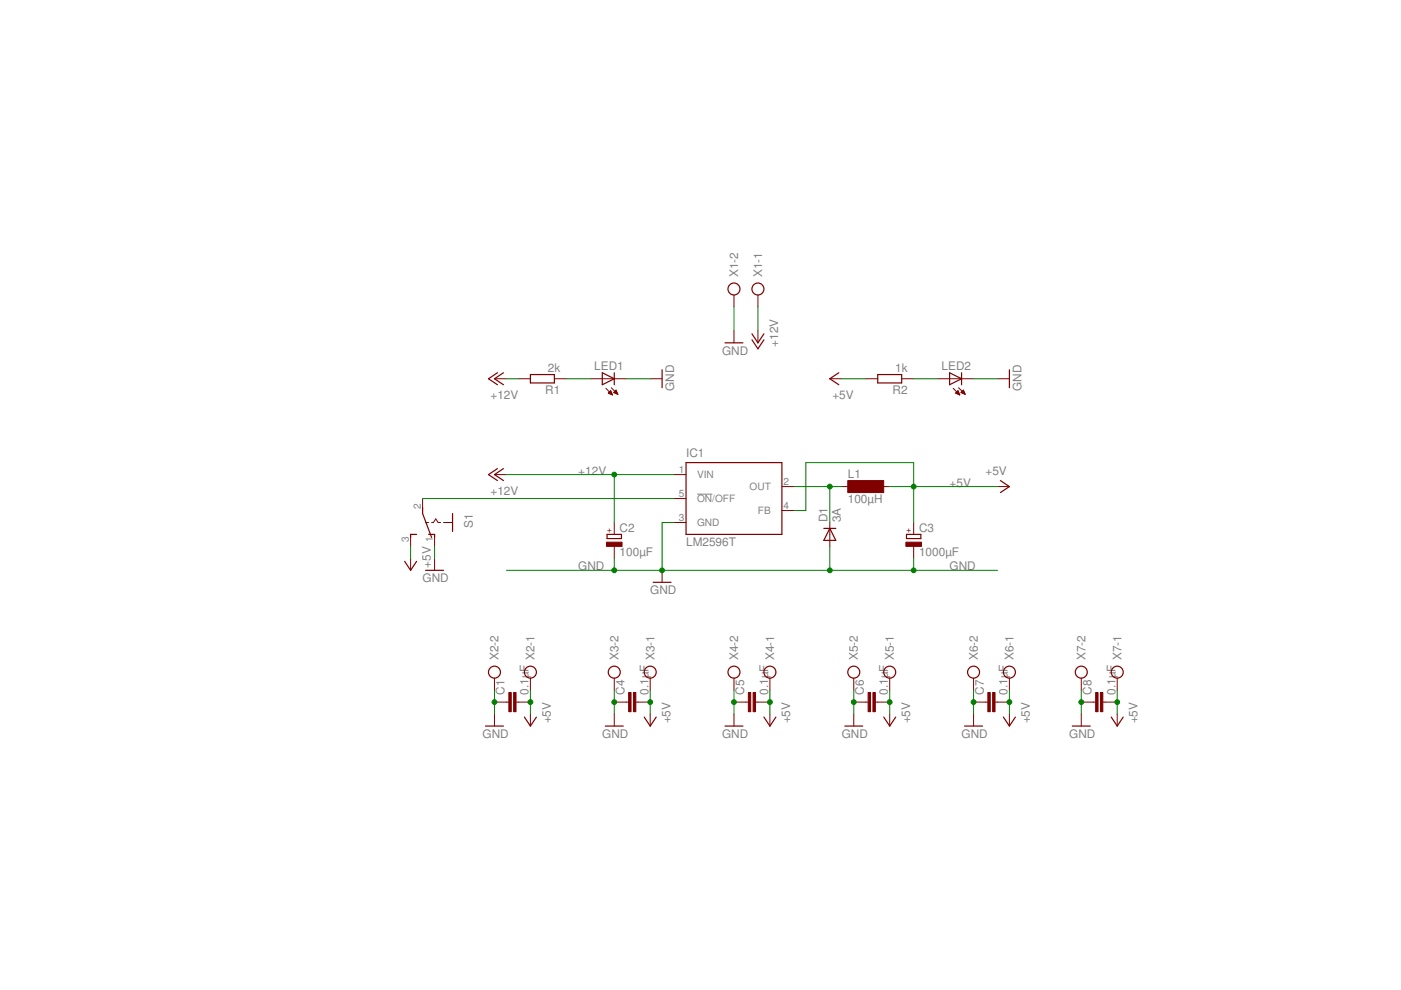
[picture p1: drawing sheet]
<svg xmlns="http://www.w3.org/2000/svg" width="297mm" height="210mm" viewBox="0 0 297 210" stroke-linecap="round" stroke-linejoin="round" font-family="sans-serif">
<path d="M147.8 104.8h3.2z" fill="#808080" stroke="#808080" stroke-width=".21"/>
<g fill="#800000" stroke="#800000" stroke-width=".21">
<path d="M142.9 100.6h2.6z"/>
<path d="M142.9 105.7h2.6z"/>
<path d="M142.9 110.8h2.6z"/>
<path d="M165.8 103.2h2.5z"/>
<path d="M165.8 108.2h2.5z"/>
<path d="M130.2 115.8v2.6z"/>
<path d="M130.2 110.8v2.5z"/>
<path d="M193.7 115.8v2.6z"/>
<path d="M193.7 110.8v2.5z"/>
<path d="M178.5 103.2h2.5z"/>
<path d="M186.1 103.2h2.5z"/>
<path d="M175.9 113.3v2.5z"/>
<path d="M175.9 110.8v2.5z"/>
<path d="M160.7 62.5v2.6z"/>
<path d="M155.6 62.5v2.6z"/>
<path d="M112.5 143.8v2.5z"/>
<path d="M104.8 143.8v2.5z"/>
<path d="M155.6 70.1v2.6z"/>
<path d="M104.8 151.4v2.5z"/>
<path d="M140.4 120.9v2.6z"/>
<path d="M160.7 70.1v2.6z"/>
<path d="M112.5 151.4v2.5z"/>
<path d="M211.5 103.2h2.5z"/>
<path d="M104.8 100.6h2.6z"/>
<path d="M104.8 148.9h2.6z"/>
<path d="M109.9 148.9h2.6z"/>
<path d="M107.4 148.9h.5z"/>
<path d="M109.4 148.9h.5z"/>
<path d="M137.9 143.8v2.5z"/>
<path d="M130.2 143.8v2.5z"/>
<path d="M130.2 151.4v2.5z"/>
<path d="M137.9 151.4v2.5z"/>
<path d="M130.2 148.9h2.6z"/>
<path d="M135.3 148.9h2.6z"/>
<path d="M132.8 148.9h.5z"/>
<path d="M134.8 148.9h.5z"/>
<path d="M163.2 143.8v2.5z"/>
<path d="M155.6 143.8v2.5z"/>
<path d="M155.6 151.4v2.5z"/>
<path d="M163.2 151.4v2.5z"/>
<path d="M155.6 148.9h2.6z"/>
<path d="M160.7 148.9h2.5z"/>
<path d="M158.2 148.9h.5z"/>
<path d="M160.2 148.9h.5z"/>
<path d="M188.6 143.8v2.5z"/>
<path d="M181 143.8v2.5z"/>
<path d="M181 151.4v2.5z"/>
<path d="M188.6 151.4v2.5z"/>
<path d="M181 148.9h2.6z"/>
<path d="M186.1 148.9h2.5z"/>
<path d="M183.6 148.9h.5z"/>
<path d="M185.6 148.9h.5z"/>
<path d="M214 143.8v2.5z"/>
<path d="M206.4 143.8v2.5z"/>
<path d="M206.4 151.4v2.5z"/>
<path d="M214 151.4v2.5z"/>
<path d="M206.4 148.9h2.6z"/>
<path d="M211.5 148.9h2.5z"/>
<path d="M209 148.9h.4z"/>
<path d="M211 148.9h.5z"/>
<path d="M109.9 80.3h2.6z"/>
<path d="M117.5 80.3h2.6z"/>
<path d="M183.6 80.3h2.5z"/>
<path d="M191.2 80.3h2.5z"/>
<path d="M130.2 80.3h2.6z"/>
<path d="M125.2 80.3h2.5z"/>
<path d="M127.7 80.3h2.5z"/>
<path d="M128.5 82.3l1.4 1.4z"/>
<path d="M129.6 82.2l1.4 1.4z"/>
<path d="M129 83.4l.9 .3z"/>
<path d="M129 83.4l.5-.6z"/>
<path d="M129.5 82.8l.4 .9z"/>
<path d="M129.6 83.6h.2z"/>
<path d="M129.3 83.5h.4z"/>
<path d="M129 83.4h.7z"/>
<path d="M129.1 83.3h.5z"/>
<path d="M129.2 83.1h.4z"/>
<path d="M129.3 83h.2z"/>
<path d="M130.1 83.2l.9 .4z"/>
<path d="M130.1 83.2l.5-.5z"/>
<path d="M130.6 82.7l.4 .9z"/>
<path d="M130.7 83.5h.3z"/>
<path d="M130.5 83.4h.4z"/>
<path d="M130.2 83.3h.7z"/>
<path d="M130.2 83.1h.6z"/>
<path d="M130.3 83h.4z"/>
<path d="M130.4 82.9h.3z"/>
<path d="M203.9 80.3h2.5z"/>
<path d="M198.8 80.3h2.5z"/>
<path d="M201.3 80.3h2.6z"/>
<path d="M202.1 82.3l1.4 1.4z"/>
<path d="M203.2 82.2l1.4 1.4z"/>
<path d="M202.6 83.4l.9 .3z"/>
<path d="M202.6 83.4l.5-.6z"/>
<path d="M203.1 82.8l.4 .9z"/>
<path d="M203.2 83.6h.2z"/>
<path d="M202.9 83.5h.5z"/>
<path d="M202.7 83.4h.6z"/>
<path d="M202.7 83.3h.6z"/>
<path d="M202.8 83.1h.4z"/>
<path d="M202.9 83h.3z"/>
<path d="M203.7 83.2l.9 .4z"/>
<path d="M203.7 83.2l.6-.5z"/>
<path d="M204.3 82.7l.3 .9z"/>
<path d="M204.4 83.5h.2z"/>
<path d="M204.1 83.4h.4z"/>
<path d="M203.8 83.3h.7z"/>
<path d="M203.8 83.1h.6z"/>
<path d="M203.9 83h.5z"/>
<path d="M204.1 82.9h.2z"/>
<path d="M137.9 80.3h2.5z"/>
<path d="M211.5 80.3h2.5z"/>
<path d="M104.8 80.3h2.6z"/>
<path d="M175.9 80.3h2.6z"/>
<path d="M236.9 143.8v2.5z"/>
<path d="M229.3 143.8v2.5z"/>
<path d="M229.3 151.4v2.5z"/>
<path d="M236.9 151.4v2.5z"/>
<path d="M229.3 148.9h2.5z"/>
<path d="M234.3 148.9h2.6z"/>
<path d="M231.8 148.9h.5z"/>
<path d="M233.8 148.9h.5z"/>
<path d="M94 110.8h1.9z"/>
<path d="M92.9 110.8h.5z"/>
<path d="M91.5 110.8h.4z"/>
<path d="M89.6 105.7v2.5z"/>
<path d="M87.1 113.3v2.5z"/>
<path d="M92.1 113.3v2.5z"/>
<path d="M90.2 110.8h.7z"/>
<path d="M92.4 110l.5 .8z"/>
<path d="M92.4 110l-.5 .8z"/>
<path d="M92.1 118.4v2.5z"/>
<path d="M87.1 118.4v2.5z"/>
</g>
<g fill="#800000" stroke="#800000" stroke-width=".25">
<path d="M145.5 98.1h20.3z"/>
<path d="M165.8 98.1v15.2z"/>
<path d="M145.5 113.3h20.3z"/>
<path d="M145.5 98.1v15.2z"/>
<path d="M128.7 114.2h3.1z"/>
<path d="M131.8 113.3v.9z"/>
<path d="M128.7 113.3v.9z"/>
<path d="M128.7 113.3h3.1z"/>
<path d="M192.2 114.2h3z"/>
<path d="M195.2 113.3v.9z"/>
<path d="M192.2 113.3v.9z"/>
<path d="M192.2 113.3h3z"/>
<path d="M175.9 112l1.3 2.6z"/>
<path d="M175.9 112l-1.2 2.6z"/>
<path d="M174.7 112h1.2z"/>
<path d="M174.7 114.6h2.5z"/>
<path d="M175.9 112h1.3z"/>
<path d="M153.7 72.7h3.8z"/>
<path d="M102.9 153.9h3.8z"/>
<path d="M138.5 123.5h3.8z"/>
<path d="M159.4 70.8l1.3 1.9z"/>
<path d="M162 70.8l-1.3 1.9z"/>
<path d="M159.4 72.1l1.3 1.9z"/>
<path d="M162 72.1l-1.3 1.9z"/>
<path d="M111.2 152l1.3 1.9z"/>
<path d="M113.7 152l-1.2 1.9z"/>
<path d="M212.1 104.4l1.9-1.2z"/>
<path d="M212.1 101.9l1.9 1.3z"/>
<path d="M104.8 100.6l1.9-1.2z"/>
<path d="M104.8 100.6l1.9 1.3z"/>
<path d="M103.6 100.6l1.9-1.2z"/>
<path d="M103.6 100.6l1.9 1.3z"/>
<path d="M128.3 153.9h3.8z"/>
<path d="M136.6 152l1.3 1.9z"/>
<path d="M139.1 152l-1.2 1.9z"/>
<path d="M153.7 153.9h3.8z"/>
<path d="M162 152l1.2 1.9z"/>
<path d="M164.5 152l-1.3 1.9z"/>
<path d="M179.1 153.9h3.8z"/>
<path d="M187.4 152l1.2 1.9z"/>
<path d="M189.9 152l-1.3 1.9z"/>
<path d="M204.5 153.9h3.8z"/>
<path d="M212.7 152l1.3 1.9z"/>
<path d="M215.3 152l-1.3 1.9z"/>
<path d="M112.5 79.4h5z"/>
<path d="M112.5 81.2h5z"/>
<path d="M112.5 79.4v1.8z"/>
<path d="M117.5 79.4v1.8z"/>
<path d="M186.1 79.4h5.1z"/>
<path d="M186.1 81.2h5.1z"/>
<path d="M186.1 79.4v1.8z"/>
<path d="M191.2 79.4v1.8z"/>
<path d="M127.7 79l2.5 1.3z"/>
<path d="M127.7 81.6l2.5-1.3z"/>
<path d="M130.2 79v1.3z"/>
<path d="M130.2 80.3v1.3z"/>
<path d="M127.7 79v1.3z"/>
<path d="M127.7 80.3v1.3z"/>
<path d="M201.3 79l2.6 1.3z"/>
<path d="M201.3 81.6l2.6-1.3z"/>
<path d="M203.9 79v1.3z"/>
<path d="M203.9 80.3v1.3z"/>
<path d="M201.3 79v1.3z"/>
<path d="M201.3 80.3v1.3z"/>
<path d="M140.4 78.4v3.8z"/>
<path d="M214 78.4v3.8z"/>
<path d="M104.8 80.3l1.9-1.3z"/>
<path d="M104.8 80.3l1.9 1.3z"/>
<path d="M103.6 80.3l1.9-1.3z"/>
<path d="M103.6 80.3l1.9 1.3z"/>
<path d="M175.9 80.3l1.9-1.3z"/>
<path d="M175.9 80.3l1.9 1.3z"/>
<path d="M227.3 153.9h3.9z"/>
<path d="M235.6 152l1.3 1.9z"/>
<path d="M238.1 152l-1.2 1.9z"/>
<path d="M95.9 110.8v1.9z"/>
<path d="M95.9 108.9v1.9z"/>
<path d="M89.6 107.6v1.3z"/>
<path d="M89.6 108.9l1.9 5z"/>
<path d="M87.1 113.3h1.2z"/>
<path d="M87.1 113.3v.6z"/>
<path d="M90.9 113.3h1.2z"/>
<path d="M92.1 113.3v.6z"/>
<path d="M90.2 120.9h3.8z"/>
<path d="M85.8 119l1.3 1.9z"/>
<path d="M88.3 119l-1.2 1.9z"/>
</g>
<g fill="#800000" stroke="#800000" stroke-width=".21">
<path d="M128.6 115h3.3v.8h-3.3z"/>
<path d="M192.1 115h3.3v.8h-3.3z"/>
<path d="M179.7 101.9h7.7v2.5h-7.7z"/>
<path d="M108.9 146.8h.5v4.1h-.5z"/>
<path d="M107.9 146.8h.5v4.1h-.5z"/>
<path d="M134.3 146.8h.5v4.1h-.5z"/>
<path d="M133.3 146.8h.5v4.1h-.5z"/>
<path d="M159.7 146.8h.5v4.1h-.5z"/>
<path d="M158.7 146.8h.5v4.1h-.5z"/>
<path d="M185.1 146.8h.5v4.1h-.5z"/>
<path d="M184.1 146.8h.5v4.1h-.5z"/>
<path d="M210.5 146.8h.5v4.1h-.5z"/>
<path d="M209.4 146.8h.5v4.1h-.5z"/>
<path d="M233.3 146.8h.5v4.1h-.5z"/>
<path d="M232.3 146.8h.5v4.1h-.5z"/>
</g>
<g fill="none" stroke="#800000" stroke-width=".25">
<circle cx="155.6" cy="61.3" r="1.27"/>
<circle cx="160.7" cy="61.3" r="1.27"/>
<circle cx="104.8" cy="142.5" r="1.27"/>
<circle cx="112.5" cy="142.5" r="1.27"/>
<circle cx="130.2" cy="142.5" r="1.27"/>
<circle cx="137.9" cy="142.5" r="1.27"/>
<circle cx="155.6" cy="142.5" r="1.27"/>
<circle cx="163.2" cy="142.5" r="1.27"/>
<circle cx="181" cy="142.5" r="1.27"/>
<circle cx="188.6" cy="142.5" r="1.27"/>
<circle cx="206.4" cy="142.5" r="1.27"/>
<circle cx="214" cy="142.5" r="1.27"/>
<circle cx="229.3" cy="142.5" r="1.27"/>
<circle cx="236.9" cy="142.5" r="1.27"/>
</g>
<g fill="#008000" stroke="#008000" stroke-width=".21">
<path d="M168.3 103.2h7.6z"/>
<path d="M175.9 103.2h2.6z"/>
<path d="M175.9 103.2v7.6z"/>
<path d="M155.6 65.1v5z"/>
<path d="M104.8 146.3v2.6z"/>
<path d="M104.8 148.9v2.5z"/>
<path d="M130.2 146.3v2.6z"/>
<path d="M130.2 148.9v2.5z"/>
<path d="M155.6 146.3v2.6z"/>
<path d="M155.6 148.9v2.5z"/>
<path d="M181 146.3v2.6z"/>
<path d="M181 148.9v2.5z"/>
<path d="M206.4 146.3v2.6z"/>
<path d="M206.4 148.9v2.5z"/>
<path d="M132.8 80.3h5.1z"/>
<path d="M206.4 80.3h5.1z"/>
<path d="M229.3 146.3v2.6z"/>
<path d="M229.3 148.9v2.5z"/>
<path d="M175.9 115.8v5.1z"/>
<path d="M193.7 118.4v2.5z"/>
<path d="M193.7 120.9h17.8z"/>
<path d="M175.9 120.9h17.8z"/>
<path d="M140.4 120.9h35.5z"/>
<path d="M140.4 110.8h2.5z"/>
<path d="M140.4 110.8v10.1z"/>
<path d="M130.2 118.4v2.5z"/>
<path d="M130.2 120.9h10.2z"/>
<path d="M107.4 120.9h22.8z"/>
<path d="M92.1 115.8v2.6z"/>
<path d="M160.7 65.1v5z"/>
<path d="M130.2 100.6h12.7z"/>
<path d="M130.2 100.6v10.2z"/>
<path d="M107.4 100.6h22.8z"/>
<path d="M107.4 80.3h2.5z"/>
<path d="M112.5 146.3v2.6z"/>
<path d="M112.5 148.9v2.5z"/>
<path d="M188.6 103.2h5.1z"/>
<path d="M193.7 103.2h17.8z"/>
<path d="M193.7 103.2v7.6z"/>
<path d="M168.3 108.2h2.6z"/>
<path d="M170.9 98.1v10.1z"/>
<path d="M170.9 98.1h22.8z"/>
<path d="M193.7 98.1v5.1z"/>
<path d="M137.9 146.3v2.6z"/>
<path d="M137.9 148.9v2.5z"/>
<path d="M163.2 146.3v2.6z"/>
<path d="M163.2 148.9v2.5z"/>
<path d="M188.6 146.3v2.6z"/>
<path d="M188.6 148.9v2.5z"/>
<path d="M214 146.3v2.6z"/>
<path d="M214 148.9v2.5z"/>
<path d="M178.5 80.3h5.1z"/>
<path d="M236.9 146.3v2.6z"/>
<path d="M236.9 148.9v2.5z"/>
<path d="M87.1 115.8v2.6z"/>
<path d="M120.1 80.3h5.1z"/>
<path d="M193.7 80.3h5.1z"/>
<path d="M89.6 105.7h53.3z"/>
<circle cx="175.9" cy="103.2" r=".51"/>
<circle cx="104.8" cy="148.9" r=".51"/>
<circle cx="130.2" cy="148.9" r=".51"/>
<circle cx="155.6" cy="148.9" r=".51"/>
<circle cx="181" cy="148.9" r=".51"/>
<circle cx="206.4" cy="148.9" r=".51"/>
<circle cx="229.3" cy="148.9" r=".51"/>
<circle cx="193.7" cy="120.9" r=".51"/>
<circle cx="175.9" cy="120.9" r=".51"/>
<circle cx="140.4" cy="120.9" r=".51"/>
<circle cx="130.2" cy="120.9" r=".51"/>
<circle cx="130.2" cy="100.6" r=".51"/>
<circle cx="112.5" cy="148.9" r=".51"/>
<circle cx="193.7" cy="103.2" r=".51"/>
<circle cx="137.9" cy="148.9" r=".51"/>
<circle cx="163.2" cy="148.9" r=".51"/>
<circle cx="188.6" cy="148.9" r=".51"/>
<circle cx="214" cy="148.9" r=".51"/>
<circle cx="236.9" cy="148.9" r=".51"/>
</g>
<g font-size="2.5" fill="#808080">
<text x="156.5" y="58.7" transform="rotate(-90 156.5 58.7)">X1-2</text>
<text x="161.6" y="58.7" transform="rotate(-90 161.6 58.7)">X1-1</text>
<text x="153.1" y="75.2">GND</text>
<text x="165" y="73.5" transform="rotate(-90 165 73.5)">+12V</text>
<text x="115.6" y="83.6">R1</text>
<text x="116.2" y="78.8">2k</text>
<text x="126" y="78.5">LED1</text>
<text x="142.9" y="82.8" transform="rotate(-90 142.9 82.8)">GND</text>
<text x="189.2" y="83.6">R2</text>
<text x="189.8" y="78.8">1k</text>
<text x="199.6" y="78.5">LED2</text>
<text x="216.6" y="82.8" transform="rotate(-90 216.6 82.8)">GND</text>
<text x="104" y="84.6">+12V</text>
<text x="176.5" y="84.6">+5V</text>
<text x="122.6" y="100.6">+12V</text>
<text x="145.5" y="96.8">IC1</text>
<text x="179.7" y="101.4">L1</text>
<text x="208.9" y="100.6">+5V</text>
<text x="104" y="104.9">+12V</text>
<text x="179.7" y="106.7">100µH</text>
<text x="201.3" y="103.2">+5V</text>
<text x="100.3" y="111.9" transform="rotate(-90 100.3 111.9)">S1</text>
<text x="131.4" y="112.8">C2</text>
<text x="175.5" y="110.8" transform="rotate(-90 175.5 110.8)">D1</text>
<text x="178.2" y="110.8" transform="rotate(-90 178.2 110.8)">3A</text>
<text x="194.9" y="112.8">C3</text>
<text x="131.4" y="117.9">100µF</text>
<text x="145.5" y="115.9">LM2596T</text>
<text x="194.9" y="117.9">1000µF</text>
<text x="89.6" y="123.5">GND</text>
<text x="91.4" y="120.4" transform="rotate(-90 91.4 120.4)">+5V</text>
<text x="122.6" y="120.9">GND</text>
<text x="201.3" y="120.9">GND</text>
<text x="137.8" y="126">GND</text>
<text x="105.7" y="140" transform="rotate(-90 105.7 140)">X2-2</text>
<text x="113.3" y="140" transform="rotate(-90 113.3 140)">X2-1</text>
<text x="131.1" y="140" transform="rotate(-90 131.1 140)">X3-2</text>
<text x="138.7" y="140" transform="rotate(-90 138.7 140)">X3-1</text>
<text x="156.5" y="140" transform="rotate(-90 156.5 140)">X4-2</text>
<text x="164.1" y="140" transform="rotate(-90 164.1 140)">X4-1</text>
<text x="181.9" y="140" transform="rotate(-90 181.9 140)">X5-2</text>
<text x="189.5" y="140" transform="rotate(-90 189.5 140)">X5-1</text>
<text x="207.3" y="140" transform="rotate(-90 207.3 140)">X6-2</text>
<text x="214.9" y="140" transform="rotate(-90 214.9 140)">X6-1</text>
<text x="230.1" y="140" transform="rotate(-90 230.1 140)">X7-2</text>
<text x="237.8" y="140" transform="rotate(-90 237.8 140)">X7-1</text>
<text x="107" y="147.3" transform="rotate(-90 107 147.3)">C1</text>
<text x="112.1" y="147.3" transform="rotate(-90 112.1 147.3)">0.1µF</text>
<text x="132.4" y="147.3" transform="rotate(-90 132.4 147.3)">C4</text>
<text x="137.5" y="147.3" transform="rotate(-90 137.5 147.3)">0.1µF</text>
<text x="157.8" y="147.3" transform="rotate(-90 157.8 147.3)">C5</text>
<text x="162.9" y="147.3" transform="rotate(-90 162.9 147.3)">0.1µF</text>
<text x="183.2" y="147.3" transform="rotate(-90 183.2 147.3)">C6</text>
<text x="188.2" y="147.3" transform="rotate(-90 188.2 147.3)">0.1µF</text>
<text x="208.6" y="147.3" transform="rotate(-90 208.6 147.3)">C7</text>
<text x="213.6" y="147.3" transform="rotate(-90 213.6 147.3)">0.1µF</text>
<text x="231.4" y="147.3" transform="rotate(-90 231.4 147.3)">C8</text>
<text x="236.5" y="147.3" transform="rotate(-90 236.5 147.3)">0.1µF</text>
<text x="116.8" y="153.4" transform="rotate(-90 116.8 153.4)">+5V</text>
<text x="142.2" y="153.4" transform="rotate(-90 142.2 153.4)">+5V</text>
<text x="167.6" y="153.4" transform="rotate(-90 167.6 153.4)">+5V</text>
<text x="192.9" y="153.4" transform="rotate(-90 192.9 153.4)">+5V</text>
<text x="218.3" y="153.4" transform="rotate(-90 218.3 153.4)">+5V</text>
<text x="241.2" y="153.4" transform="rotate(-90 241.2 153.4)">+5V</text>
<text x="102.3" y="156.5">GND</text>
<text x="127.7" y="156.5">GND</text>
<text x="153.1" y="156.5">GND</text>
<text x="178.5" y="156.5">GND</text>
<text x="203.9" y="156.5">GND</text>
<text x="226.7" y="156.5">GND</text>
</g>
<g font-size="2.1" fill="#808080">
<text x="143.9" y="100.3">1</text>
<text x="147.8" y="101.4">VIN</text>
<text x="89.2" y="107.9" transform="rotate(-90 89.2 107.9)">2</text>
<text x="143.9" y="105.3">5</text>
<text x="147.8" y="106.5">ON/OFF</text>
<text x="158.9" y="103.9">OUT</text>
<text x="166.1" y="102.8">2</text>
<text x="166.1" y="107.9">4</text>
<text x="143.9" y="110.4">3</text>
<text x="147.8" y="111.5">GND</text>
<text x="160.7" y="109">FB</text>
<text x="86.7" y="114.9" transform="rotate(-90 86.7 114.9)">3</text>
<text x="91.8" y="114.9" transform="rotate(-90 91.8 114.9)">1</text>
</g>
<g font-size="1.8" fill="#800000">
<text x="129.6" y="112.9" transform="rotate(-90 129.6 112.9)">+</text>
<text x="193.1" y="112.9" transform="rotate(-90 193.1 112.9)">+</text>
</g>
</svg>
